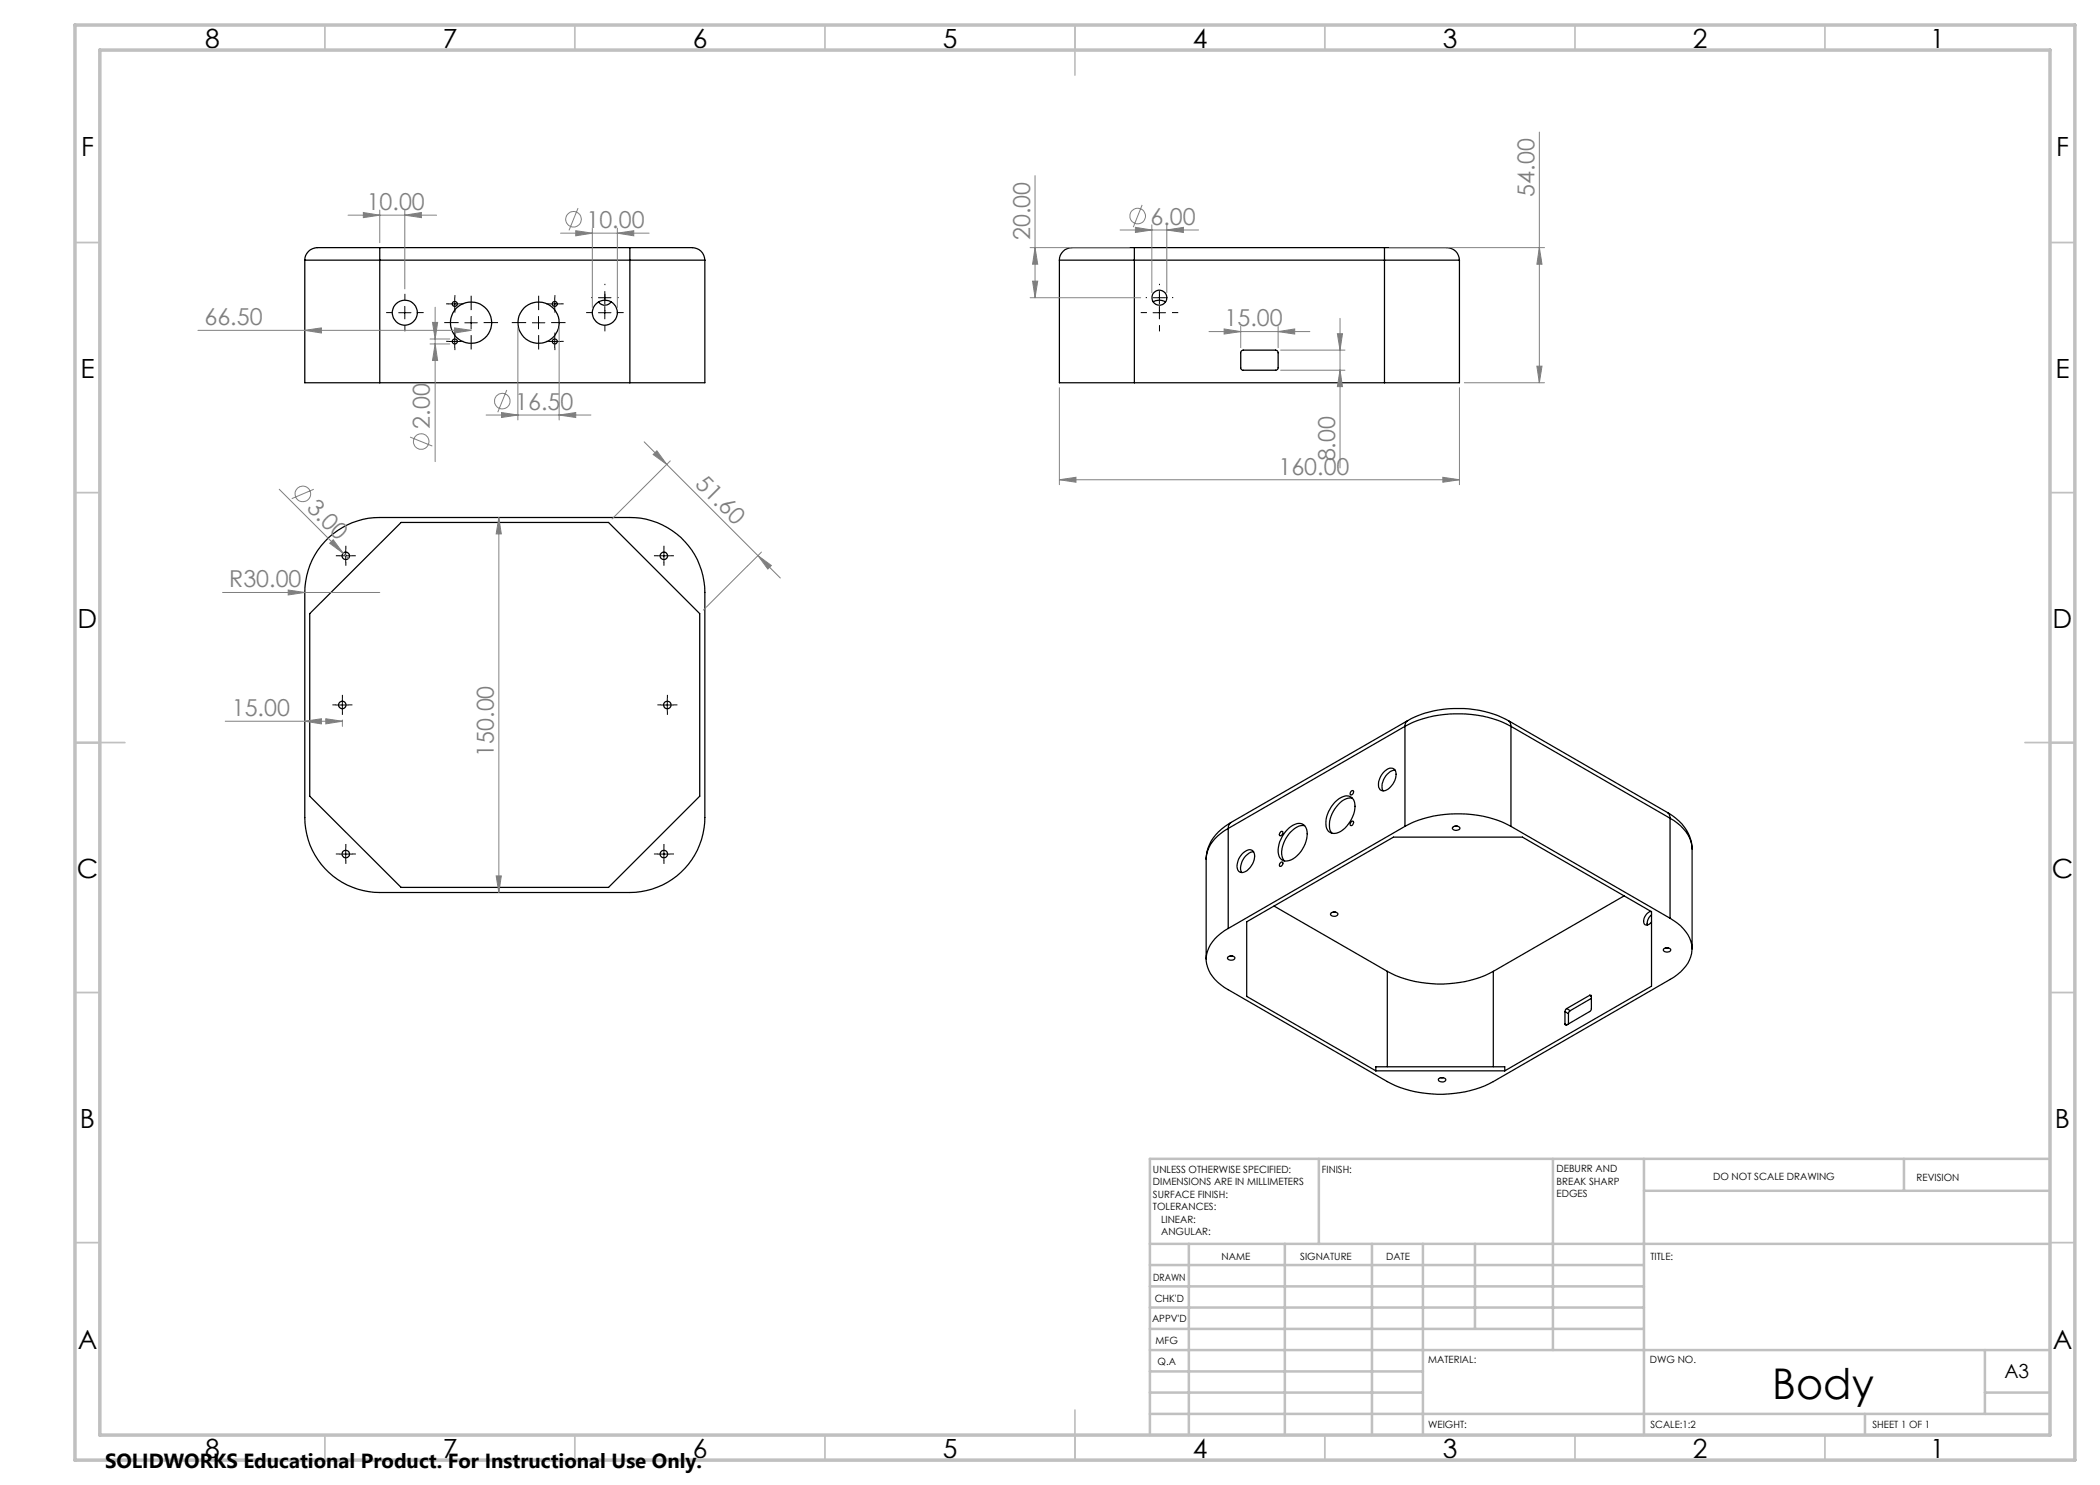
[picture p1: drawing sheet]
<svg xmlns="http://www.w3.org/2000/svg" width="420mm" height="297mm" viewBox="0 0 420 297" stroke-linecap="round" stroke-linejoin="round" font-family="sans-serif">
<g fill="none" stroke="#000" stroke-width=".25">
<path d="M61 52v24.5h15M61 52h15M76 49.5h-11.5a3 3 0 0 0-3.5 2v.5M76 49.5v2.5M76 52v24.5M76 52h50M76 49.5h50M126 52h15M126 49.5v2.5M126 49.5h11.4a2.99 2.99 0 0 1 3.5 2l.1 .5M126 52v24.5M141 52v24.5h-15"/>
<path d="M211.9 52h15M211.9 52v24.5h15M226.9 49.5h-11.5a3.8 3.8 0 0 0-2.8 .8 2.32 2.32 0 0 0-.7 1.7M226.9 49.5v2.5M226.9 52h50M226.9 49.5h50M226.9 52v24.5M276.9 49.5v2.5M276.9 49.5h11.4a2.99 2.99 0 0 1 3.5 2l.1 .5M276.9 52h15M276.9 52v24.5M291.9 52v24.5h-15"/>
<path d="M76 76.5h50M119.7 60.4a1.44 1.44 0 0 0 2.5 0M226.9 76.5h50M230.6 60.4l.5-.3a2.64 2.64 0 0 1 2 .3M248.2 70.3l.4-.3h6.5l.3 .1 .2 .3v3.4l-.4 .2h-6.8l-.3-.4zM65.8 107.5a14.9 14.9 0 0 1 10.2-4h50a15 15 0 0 1 15 15v45a15 15 0 0 1-15 15h-50a15 15 0 0 1-15-15v-45a14.9 14.9 0 0 1 4.8-11zM61.9 122.7l18.3-18.2h41.5l18.2 18.2v36.5l-18.2 18.3h-41.5l-18.3-18.3zM270.2 158.3l.3-.2a.45 .45 0 0 1 .1 .6 .45 .45 0 0 1-.5 .2zM270.5 159.6a3.7 3.7 0 0 0-3.5 2.1 4.7 4.7 0 0 0-.8 4.7l.2 .2M276.8 154.4a1.44 1.44 0 0 1 2.2-.4 3.4 3.4 0 0 1-2.2 4.2 1.29 1.29 0 0 1-1.1-1.9l.5-1.2zM279 154a3.3 3.3 0 0 0-2.4 4.2M281 145.3a23.6 23.6 0 0 1 21.2 0"/>
<path d="M281 145.3v20M281 145.3l-35.4 20.4M281.5 144.1a22.1 22.1 0 0 1 20.2 0M281.5 144.1a1.2 1.2 0 0 0-.5 1.2M281.5 144.1l-35.4 20.4M301.7 144.1a1.29 1.29 0 0 1 .5 1.2M301.7 144.1l31.8 18.4M302.2 145.3v20M302.2 145.3l31.8 18.4M245.6 165.7a7.6 7.6 0 0 0-4.4 6.1v20M245.6 165.7v20M246.1 164.5a8.7 8.7 0 0 0-4.9 7.3"/>
<path d="M246.1 164.5l-.3 .5-.2 .7M248.5 170.7l.6-.5a1.08 1.08 0 0 1 1.3-.2 1.08 1.08 0 0 1 .5 1.2 3.6 3.6 0 0 1-2.4 3.3 1.25 1.25 0 0 1-1-1.8l.2-.9zM250.7 170.4a3.3 3.3 0 0 0-2.4 4.1M256 172.7l.4-.3a.45 .45 0 0 1 .1 .6 .45 .45 0 0 1-.6 .2zM256.1 166.4l.3-.1a.49 .49 0 0 1 .1 .6 .49 .49 0 0 1-.5 .2l-.1-.2zM257.5 165.9a2.96 2.96 0 0 1 3-1.1 2.49 2.49 0 0 1 .8 2.9 5.6 5.6 0 0 1-3.8 4.5 1.65 1.65 0 0 1-1.9-1.8 6 6 0 0 1 1.9-4.5zM260.9 165.1a3.8 3.8 0 0 0-3.4 2.1 4.7 4.7 0 0 0-.8 4.7l.2 .3M267 160.4a2.96 2.96 0 0 1 3-1.1 2.44 2.44 0 0 1 .9 2.9 5.7 5.7 0 0 1-3.9 4.5 1.61 1.61 0 0 1-1.8-1.9 6.2 6.2 0 0 1 1.8-4.4zM270.2 164.4l.3-.2a.47 .47 0 0 1 .1 .6 .47 .47 0 0 1-.5 .2zM281 165.3a23.6 23.6 0 0 1 21.2 0M281 165.3l-35.4 20.4M290.5 165.4a.82 .82 0 0 1 1.5 .4 .89 .89 0 0 1-1.5-.2z"/>
<path d="M291 165.2h.5M302.2 165.3l31.8 18.4M324.8 179.2l-26.1 15.1M333.5 162.5a8.9 8.9 0 0 1 4.9 7.3M333.5 162.5a1.29 1.29 0 0 1 .5 1.2M334 163.7a7.6 7.6 0 0 1 4.4 6.1v20M334 163.7v20M245.6 191.4a.96 .96 0 0 1 1.4 .2 .81 .81 0 0 1-.8 .4 .81 .81 0 0 1-.7-.4zM246 191.2h.5M254.8 181.2l22.7 13.1M266.2 182.6a.96 .96 0 0 1 1.4 .2 .81 .81 0 0 1-.8 .5 .81 .81 0 0 1-.7-.5zM266.6 182.4h.5"/>
<path d="M277.5 194.3a23.3 23.3 0 0 0 21.2 0M277.5 194.3v19.1M298.7 194.3v19.1M317.9 199.1a.21 .21 0 0 1 .3-.1 .21 .21 0 0 1 .1 .3M317.9 199.1l-4.6 2.6M317.9 199.1l.4 .2M318.3 199.3v2.5l-.2 .3-4.8 2.9M318.3 199.7l-4.3 2.4M330.2 182.3a1.91 1.91 0 0 0-1.2 2.6l.6 .1 .7-.6M330.3 182.9a2.21 2.21 0 0 0-.8 2.1M332.7 189.8a.96 .96 0 0 1 1.5 .2 .81 .81 0 0 1-.8 .4 .81 .81 0 0 1-.7-.5zM333.2 189.6h.5"/>
<path d="M334 183.7a7.8 7.8 0 0 1 4.4 5.7 6.8 6.8 0 0 1-3.6 6l-36.1 20.9a23.3 23.3 0 0 1-21.2 0l-31.9-18.4a7.5 7.5 0 0 1-4.4-6.4 7.8 7.8 0 0 1 4.4-5.8M275.2 214.2l-25.9-14.9v-14.9l29.4-17h25.8l25.8 14.9v14.9l-29.3 17M275.2 214.2h25.8M275.2 214.2v-.8h25.8v.8M287.7 215.8a1 1 0 0 1 1.5 .1 .84 .84 0 0 1-.8 .5 .84 .84 0 0 1-.7-.5zM288.2 215.5h.5M313 204.8l.1 .2h.2M313 202.3v2.5M313 202.3l.7 .4M313 204.8l.3 .2M313.3 201.7l-.3 .6M313.3 201.7l.7 .4"/>
<path d="M313.7 202.7v2.1M314 202.1l-.3 .6"/>
<circle cx="231.9" cy="59.5" r="1.49"/>
<circle cx="81" cy="62.5" r="2.5"/>
<circle cx="91" cy="60.8" r=".5"/>
<circle cx="91" cy="68.3" r=".51"/>
<circle cx="94.2" cy="64.5" r="4.1"/>
<circle cx="107.7" cy="64.5" r="4.1"/>
<circle cx="111" cy="60.8" r=".51"/>
<circle cx="111" cy="68.3" r=".51"/>
<circle cx="121" cy="62.5" r="2.5"/>
<circle cx="69.2" cy="111.2" r=".75"/>
<circle cx="132.8" cy="111.2" r=".75"/>
<circle cx="68.5" cy="141" r=".75"/>
<circle cx="133.5" cy="141" r=".75"/>
<circle cx="69.2" cy="170.8" r=".74"/>
<circle cx="132.8" cy="170.8" r=".74"/>
</g>
<g fill="none" stroke="#808080" stroke-width=".2">
<path d="M207 35.1v24.4M307.9 26.4v50.1M69.6 43h17.7M72.7 42.5l3.3 .5-3.3 .5zM76 42v6.5M81 43l3.3-.5v1zM81 42v15.8M112.1 46.6h17.7M115.1 46.1l3.4 .5-3.4 .6zM115.6 41.6l-1.8 4.5M118.5 45.6v15.9M123.5 46.6l3.3-.5v1.1z"/>
<path d="M123.5 45.6v15.9M206 49.5h19.9M206 59.5h22.1M206.5 56.2h1l-.5 3.3zM207 49.5l.5 3.3h-1zM224 46h15.7M227.1 45.5l3.3 .5-3.3 .5zM228.4 41l-1.7 4.4M230.4 45v13.5M233.4 46l3.3-.5v1zM233.4 45v13.5M277.9 49.5h31"/>
<path d="M307.9 49.5l.5 3.3h-1zM39.6 66.1h54.6M61 66.1l3.3-.5v1zM86 67.8h4M86 68.8h4M86.5 64.5h1l-.5 3.3zM87 68.8l.5 3.3h-1zM87 61.5v30.8M90.9 65.6l3.3 .5-3.3 .5zM101.4 78l-1.8 4.4M103.6 65.5v18.5M111.8 65.5v18.5"/>
<path d="M211.9 77.5v19.4M241.8 66.3h20.2M244.8 65.8l3.3 .5-3.3 .5zM248.1 65.3v4.2M255.6 66.3l3.3-.5v1zM255.6 65.3v4.2M256.1 70h12.9M256.1 74h12.9M267.5 66.7h1l-.5 3.3zM268 74l.5 3.3h-1zM268 63.7v29.9M291.9 77.5v19.4"/>
<path d="M292.9 76.5h16M307.4 73.2h1l-.5 3.3zM55.8 97.9l12.8 12.7M62.8 97.9l-4.5 1.8M82 87.4l4.5 1.8M97.2 83h21M100.3 82.5l3.3 .5-3.3 .5zM111.8 83l3.3-.5v1zM128.8 88.4l4.5 4.5M130.6 90.9l.8-.7 1.9 2.7zM133.3 92.9l22.8 22.7M134.1 92.2l-11.7 11.6"/>
<path d="M211.9 96l3.3-.5v.9zM211.9 96h80M288.6 95.5l3.3 .5-3.3 .4zM44.5 118.5h31.5M57.6 118l3.4 .5-3.4 .5zM65.9 108.7l.7-.8 2 2.7zM68.6 110.6l1.1 1.1M99.8 103.5l.5 3.3h-1.1zM99.8 103.5v75M151.6 111.1l2.7 2-.7 .7zM152.3 110.4l-11.6 11.6M45 144.2h23.5"/>
<path d="M61 144.2l3.3-.4v1zM65.2 143.8l3.3 .4-3.3 .6zM68.5 144v1.3M99.2 175.2h1.1l-.5 3.3z"/>
<circle cx="114.7" cy="43.9" r="1.56"/>
<circle cx="227.5" cy="43.2" r="1.55"/>
<circle cx="60.6" cy="98.8" r="1.55"/>
<circle cx="84.2" cy="88.3" r="1.55"/>
<circle cx="100.5" cy="80.2" r="1.56"/>
</g>
<g fill="none" stroke="#000" stroke-width=".2" stroke-dasharray="15.2 1.3 1.3 1.3" stroke-linecap="butt">
<path d="M91 59.5v-.5M111 59.5v-.5M118.5 59.5h-.3M121 57v-.2M123.5 59.5h.2M229.4 59.5h-.3M231.9 57v-.2M234.4 59.5h.2M78.5 62.5h-1.3M81 60v-1.2M81 65v1.3M83.5 62.5h1.2"/>
<path d="M89.7 68.3h-.5M89.7 60.8h-.5M91 67v-.5M91 69.5v.5M91 62v.5M91.7 64.5h-2.8M92.2 68.3h.5M92.2 60.8h.5M94.2 62v-2.9M94.2 67v2.9M96.7 64.5h2.9M105.2 64.5h-2.8"/>
<path d="M107.7 62v-2.9M107.7 67v2.9M109.7 68.3h-.5M109.7 60.8h-.5M110.2 64.5h2.9M111 67v-.5M111 69.5v.5M111 62v.5M112.2 68.3h.5M112.2 60.8h.5M118.5 62.5h-1.3M121 60v-1.2"/>
<path d="M121 65v1.3M121 62v.3M123.5 62.5h1.2M229.4 62.5h-1.3M231.9 60v-1.2M231.9 65v1.3M231.9 62v.3M234.4 62.5h1.2M67.9 111.2h-.7M69.2 109.9v-.7M69.2 112.4v.8M70.4 111.2h.8"/>
<path d="M131.5 111.2h-.7M132.8 109.9v-.7M132.8 112.4v.8M134 111.2h.8M68.5 139.7v-.7M133.5 139.7v-.7M67.2 141h-.7M68.5 142.2v.8M69.7 141h.8M132.2 141h-.7M133.5 142.2v.8M134.7 141h.8"/>
<path d="M67.9 170.8h-.7M69.2 169.5v-.7M69.2 172v.8M70.4 170.8h.8M131.5 170.8h-.7M132.8 169.5v-.7M132.8 172v.8M134 170.8h.8"/>
</g>
<g fill="none" stroke="#000" stroke-width=".2">
<path d="M90.9 59.5v2.6M110.9 59.5v2.6M119.7 59.5h2.5M121 58.3v2.5M230.6 59.5h2.5M231.9 58.3v2.5M79.7 62.5h2.5M81 61.3v2.5M89.7 68.3h2.5M89.7 60.8h2.5M90.9 67v2.5M93 64.6h2.5"/>
<path d="M94.2 63.3v2.5M106.5 64.6h2.5M107.7 63.3v2.5M109.7 68.3h2.5M109.7 60.8h2.5M110.9 67v2.5M119.7 62.5h2.5M121 61.3v2.5M230.6 62.5h2.5M231.9 61.3v2.5M67.9 111.2h2.5M69.1 109.9v2.5"/>
<path d="M131.5 111.2h2.5M132.8 109.9v2.5M68.5 139.7v2.5M133.5 139.7v2.5M67.2 141h2.5M132.2 141h2.5M67.9 170.8h2.5M69.1 169.6v2.5M131.5 170.8h2.5M132.8 169.6v2.5"/>
</g>
<g fill="none" stroke="#c0c0c0" stroke-width=".35">
<path d="M65 5v5M115 5v5M165 5v5M215 5v10M265 5v5M315 5v5M365 5v5M15 48.5h5M410 48.5h5M15 98.5h5M410 98.5h5M15 148.5h10"/>
<path d="M405 148.5h10M15 198.5h5M410 198.5h5M15 248.5h5M410 248.5h5M65 287v5M115 287v5M165 287v5M215 282v10M265 287v5M315 287v5M365 287v5"/>
</g>
<g fill="none" stroke="#c0c0c0" stroke-width=".5">
<path d="M263.8 231.8v17M310.6 231.8v38.2M328.8 231.8v55.2M328.8 238.2h81.2M380.8 231.8v6.4M410 231.8h-180v55.2M230 248.8h180M230 257.3h98.8M230 253h98.8M237.8 248.8v38.2M257 248.8v38.2M274.4 248.8v38.2"/>
<path d="M284.6 248.8v38.2M295 248.8v17M230 265.8h98.8M230 261.5h98.8M230 278.5h54.6M230 274.3h54.6M230 270h180M397 278.5h13M397 270v12.8M230 282.8h180M373 282.8v4.2"/>
</g>
<path d="M15 5h400v287h-400zM20 10h390v277h-390z" fill="none" stroke="#c0c0c0" stroke-width=".7"/>
<g fill="#808080">
<path d="M65.9 108.7l.7-.8 2 2.7z"/>
<path d="M57.6 118l3.4 .5-3.4 .5z"/>
<path d="M151.6 111.1l2.7 2-.7 .7zM130.6 90.9l.8-.7 1.9 2.7z"/>
<path d="M81 43l3.3-.5v1zM72.7 42.5l3.3 .5-3.3 .5zM90.9 65.6l3.3 .5-3.3 .5zM61 66.1l3.3-.5v1zM65.2 143.8l3.3 .4-3.3 .6zM61 144.2l3.3-.4v1zM288.6 95.5l3.3 .5-3.3 .4zM211.9 96l3.3-.5v.9z"/>
<path d="M100.3 82.5l3.3 .5-3.3 .5zM111.8 83l3.3-.5v1zM115.1 46.1l3.4 .5-3.4 .6zM123.5 46.6l3.3-.5v1.1zM227.1 45.5l3.3 .5-3.3 .5zM233.4 46l3.3-.5v1z"/>
<path d="M307.4 73.2h1l-.5 3.3zM307.9 49.5l.5 3.3h-1zM206.5 56.2h1l-.5 3.3zM207 49.5l.5 3.3h-1z"/>
<path d="M86.5 64.5h1l-.5 3.3zM87 68.8l.5 3.3h-1zM99.8 103.5l.5 3.3h-1.1zM99.2 175.2h1.1l-.5 3.3zM267.5 66.7h1l-.5 3.3zM268 74l.5 3.3h-1z"/>
<path d="M244.8 65.8l3.3 .5-3.3 .5zM255.6 66.3l3.3-.5v1z"/>
</g>
<text font-size="8.5" x="354.5" y="279.7">Body</text>
<g font-size="5.3">
<text x="41" y="9.5">8</text>
<text x="88.5" y="9.5">7</text>
<text x="138.5" y="9.5">6</text>
<text x="188.5" y="9.5">5</text>
<text x="238.5" y="9.5">4</text>
<text x="288.5" y="9.5">3</text>
<text x="338.5" y="9.5">2</text>
<text x="386" y="9.5">1</text>
<text x="16.2" y="31.2">F</text>
<text x="411.2" y="31.2">F</text>
<text x="16.1" y="75.5">E</text>
<text x="411.1" y="75.5">E</text>
<text x="15.5" y="125.5">D</text>
<text x="410.5" y="125.5">D</text>
<text x="15.4" y="175.5">C</text>
<text x="410.4" y="175.5">C</text>
<text x="16" y="225.5">B</text>
<text x="411" y="225.5">B</text>
<text x="15.5" y="269.7">A</text>
<text x="410.5" y="269.7">A</text>
<text x="41" y="291.5">8</text>
<text x="88.5" y="291.5">7</text>
<text x="138.5" y="291.5">6</text>
<text x="188.5" y="291.5">5</text>
<text x="238.5" y="291.5">4</text>
<text x="288.5" y="291.5">3</text>
<text x="338.5" y="291.5">2</text>
<text x="386" y="291.5">1</text>
</g>
<g font-size="4.7" fill="#808080">
<text x="73.3" y="42">10.00</text>
<text x="306.9" y="39.3" transform="rotate(-90 306.9 39.3)">54.00</text>
<text x="117.3" y="45.6">10.00</text>
<text x="230.1" y="44.9">6.00</text>
<text x="206" y="48" transform="rotate(-90 206 48)">20.00</text>
<text x="40.9" y="65.1">66.50</text>
<text x="244.9" y="65.3">15.00</text>
<text x="103" y="81.9">16.50</text>
<text x="86" y="85.7" transform="rotate(-90 86 85.7)">2.00</text>
<text x="255.7" y="94.9">160.00</text>
<text x="267" y="92.3" transform="rotate(-90 267 92.3)">8.00</text>
<text x="61.2" y="101.8" transform="rotate(45 61.2 101.8)">3.00</text>
<text x="138.8" y="96.9" transform="rotate(45 138.8 96.9)">51.60</text>
<text x="45.8" y="117.5">R30.00</text>
<text x="46.4" y="143.2">15.00</text>
<text x="98.8" y="151.3" transform="rotate(-90 98.8 151.3)">150.00</text>
</g>
<text font-size="4.1" x="21" y="293.7">SOLIDWORKS Educational Product. For Instructional Use Only.</text>
<text font-size="3.9" x="400.9" y="275.5">A3</text>
<g font-size="2">
<text x="230.6" y="234.6">UNLESS OTHERWISE SPECIFIED:</text>
<text x="230.6" y="237.1">DIMENSIONS ARE IN MILLIMETERS</text>
<text x="230.6" y="239.6">SURFACE FINISH:</text>
<text x="264.4" y="234.6">FINISH:</text>
<text x="311.3" y="234.5">DEBURR AND</text>
<text x="311.3" y="237">BREAK SHARP</text>
<text x="311.3" y="239.5">EDGES</text>
<text x="342.6" y="236">DO NOT SCALE DRAWING</text>
<text x="383.3" y="236.2">REVISION</text>
<text x="230.6" y="242.1">TOLERANCES:</text>
<text x="232.2" y="244.6">LINEAR:</text>
<text x="232.2" y="247.1">ANGULAR:</text>
<text x="244.3" y="252">NAME</text>
<text x="260" y="251.9">SIGNATURE</text>
<text x="277.2" y="251.9">DATE</text>
<text x="330.1" y="251.9">TITLE:</text>
<text x="230.6" y="256.1">DRAWN</text>
<text x="230.9" y="260.3">CHK'D</text>
<text x="230.4" y="264.4">APPV'D</text>
<text x="231.1" y="268.8">MFG</text>
<text x="231.5" y="273">Q.A</text>
<text x="285.6" y="272.5">MATERIAL:</text>
<text x="330" y="272.5">DWG NO.</text>
<text x="285.6" y="285.5">WEIGHT:</text>
<text x="330.1" y="285.6">SCALE:1:2</text>
<text x="374.5" y="285.6">SHEET 1 OF 1</text>
</g>
</svg>
